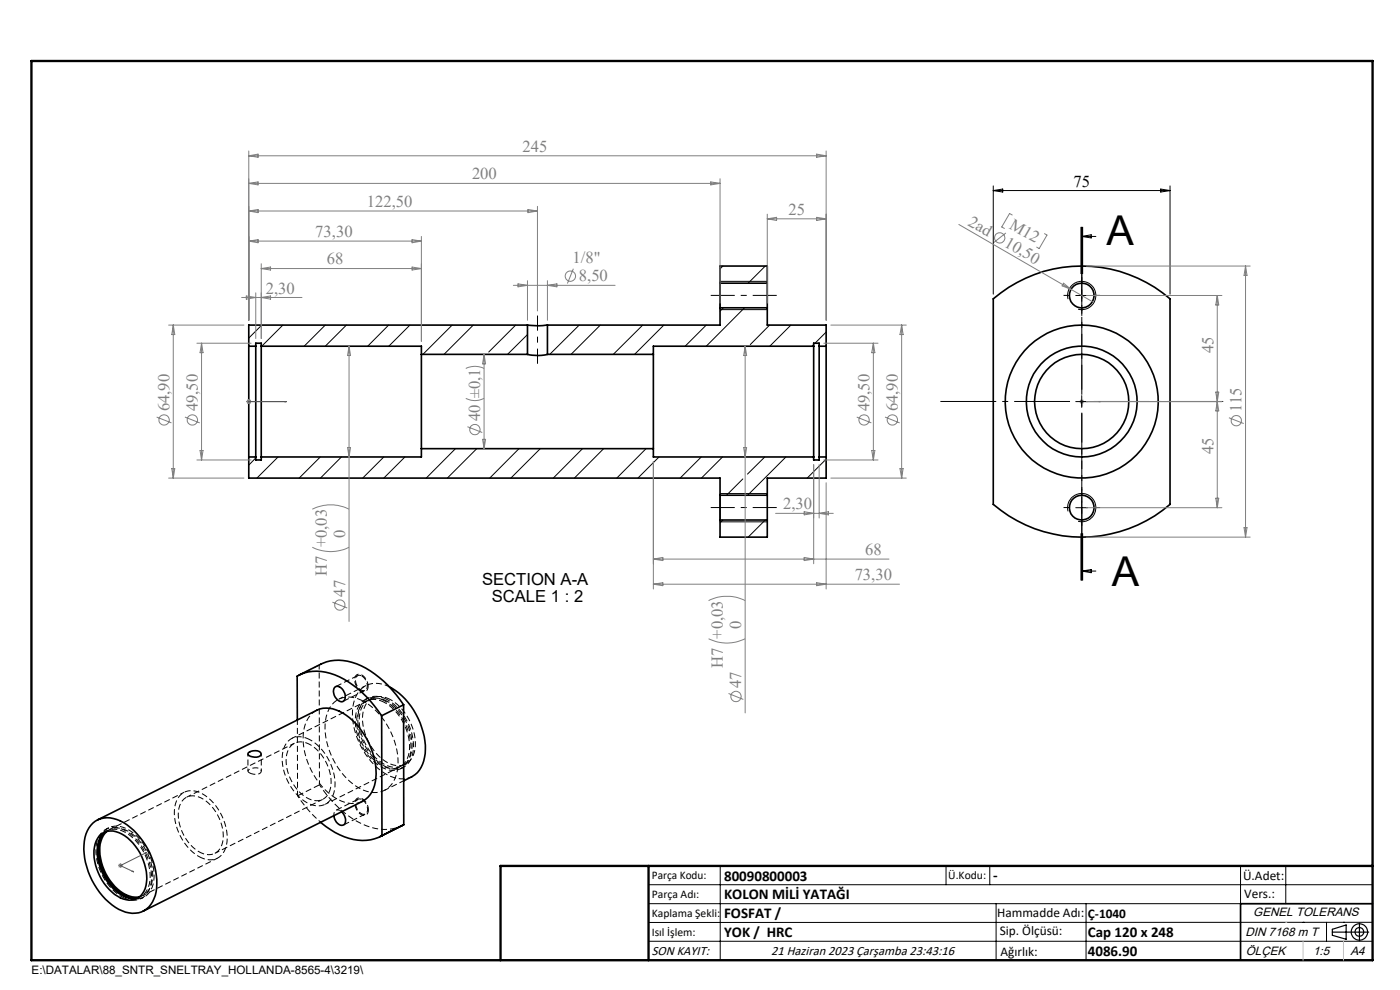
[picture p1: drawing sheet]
<svg xmlns="http://www.w3.org/2000/svg" width="297mm" height="210mm" viewBox="0 0 297 210" stroke-linecap="round" stroke-linejoin="round" font-family="sans-serif">
<g fill="none" stroke="#000" stroke-width=".35">
<path d="M52.8 73.4v23.5M52.8 73.4h1.5M54.3 73.4v23.5M54.3 73.4v-.6h1.1v.6M55.4 73.4v23.5M55.4 73.4h34v1.8M89.4 75.2v20M89.4 75.2h22.5M111.9 75.2a10.1 10.1 0 0 0 4.2 0M111.9 69l2.1 .1 2.1-.1M111.9 69v6.2M111.9 69h-59.1v4.4"/>
<path d="M116.1 75.2h22.5M116.1 69v6.2M138.6 75.2v20M152.8 60.1v5.2M152.8 65.3v3.7h-36.7M152.8 60.1h10M152.8 65.3h10M152.8 60.1v-3.7h10v3.7M162.8 60.1v5.2M162.8 65.3v3.7h12.5v4.4M172.6 73.4v23.5M172.6 73.4h-34v1.8"/>
<path d="M172.6 73.4v-.6h1.2v.6M173.8 73.4v23.5M173.8 73.4h1.5M175.3 73.4v23.5M210.7 63.4a28.8 28.8 0 0 1 37.5 0v43.6a28.8 28.8 0 0 1-37.5 0zM52.8 96.9v4.5h100v3.6M52.8 96.9h1.5M54.3 96.9v.7h1.1v-.7M89.4 95.2h49.2M89.4 95.2v1.7h-34M138.6 95.2v1.7h34M172.6 96.9v.7h1.2v-.7"/>
<path d="M173.8 96.9h1.5M175.3 96.9v4.5h-12.5v3.6M152.8 105v5.3M152.8 110.3v3.6h10v-3.6M152.8 105h10M152.8 110.3h10M162.8 105v5.3M52.7 159.7a2 2 0 0 1 2.7 .1 1.25 1.25 0 0 1-1.8 .7 .9 .9 0 0 1-1-.6zM63.5 143.2l4.6-2.3a10.6 10.6 0 0 1 10.5 1.4 24.3 24.3 0 0 1 7 7.2M71 145.8a1.35 1.35 0 0 1 2 1 1.26 1.26 0 0 1-.6 2.1 2.21 2.21 0 0 1-1.4-3.1zM81 151.8a21.2 21.2 0 0 0-10.9-9 8.7 8.7 0 0 0-7.1 .6l.1 9.3M81 151.8v25.5"/>
<path d="M82.6 145.7a15.4 15.4 0 0 1 7.5 14.9 6 6 0 0 1-4.4 5M85.6 149.5l-4.6 2.3M85.6 149.5l.1 25.4M19.7 174.6a5.4 5.4 0 0 1 6.5-.1 15.5 15.5 0 0 1 6.9 14.7 5.3 5.3 0 0 1-3.7 4.4 8.2 8.2 0 0 1-7-2.9 15.4 15.4 0 0 1-4.4-13 6.1 6.1 0 0 1 1.7-3.1zM20.7 173.9l46.5-23.2a6.1 6.1 0 0 1 6.2 1 15.6 15.6 0 0 1 6.2 14.2 5.4 5.4 0 0 1-2.7 4.1l-46.5 23.3M21 177.4a4 4 0 0 1 5.4-.1 11.2 11.2 0 0 1 4.6 10.5 3.6 3.6 0 0 1-5.5 2.7 11 11 0 0 1-5.3-11.5zM21.3 177.7a10.8 10.8 0 0 0 3 10.7l1.8 1.5 1.7 .7M22.4 176.5a5.7 5.7 0 0 0-1.6 5.9 10.9 10.9 0 0 0 6 8 3.9 3.9 0 0 0 2.6 0M22.7 176.3a5.9 5.9 0 0 0-1.4 5.8 10.7 10.7 0 0 0 6.1 8 3.7 3.7 0 0 0 2.2 .1M68 174.4a13.4 13.4 0 0 0 10.6 3.7l2.4-.8M72.5 172.2a2.19 2.19 0 0 1 .5 2.7 1.55 1.55 0 0 1-2-1.2l-.2-.7M85.7 174.9l-5.1 2.6"/>
<path d="M85.7 174.9l-4.7 2.4M291.2 191.7h-28v12"/>
<circle cx="229.5" cy="62.7" r="2.62"/>
<circle cx="229.5" cy="85.2" r="11.8"/>
<circle cx="229.5" cy="85.2" r="10"/>
<circle cx="229.5" cy="85.2" r="16.2"/>
<circle cx="229.5" cy="107.7" r="2.63"/>
</g>
<path d="M67.7 141.1l.4-.3M78.1 148.1l-.5 .2M82.5 145.6l.1 .1M23.1 175.6l-.5 .3M72.1 171.9l.4 .3M76.9 170a6.3 6.3 0 0 1-6.6-1.3 15.5 15.5 0 0 1-5.8-14.3 5.4 5.4 0 0 1 2.7-3.8M85 163.1l.5-.3M29.9 190.6l.6-.3" fill="none" stroke="#000" stroke-width=".21" stroke-dasharray="1.3 .6" stroke-linecap="butt"/>
<path d="M22.4 176.4a4.5 4.5 0 0 1 5.4 1 11.2 11.2 0 0 1 3.9 10.1 3.8 3.8 0 0 1-2.3 2.9" fill="none" stroke="#000" stroke-width=".21" stroke-dasharray="1.3 .6" stroke-dashoffset=".6" stroke-linecap="butt"/>
<path d="M65.5 157.8a3.1 3.1 0 0 0-4.8 2.9 9.3 9.3 0 0 0 5.4 9 3.1 3.1 0 0 0 4.1-3.2 9.5 9.5 0 0 0-4.7-8.7M70.8 173a.9 .9 0 0 1 .3-1 .9 .9 0 0 1 1-.1M85.3 175.1a9.9 9.9 0 0 1-9.5-.9 23.6 23.6 0 0 1-8-7.7M27.8 190.5a3.8 3.8 0 0 0 4.8-3.6 11.8 11.8 0 0 0-5.8-11.2 3.7 3.7 0 0 0-5.5 1.9M42.6 180.9a9.2 9.2 0 0 1-4.5-10 2.99 2.99 0 0 1 4.5-1.7 9.2 9.2 0 0 1 4.5 10 2.99 2.99 0 0 1-4.5 1.7" fill="none" stroke="#000" stroke-width=".21" stroke-dasharray="1.3 .6" stroke-dashoffset=".5" stroke-linecap="butt"/>
<path d="M67.7 141.1l.1 25.4M76.7 148.5a15.3 15.3 0 0 1 7.6 15 4.9 4.9 0 0 1-7.2 4.1 15.1 15.1 0 0 1-7.9-15.6 4.9 4.9 0 0 1 7.5-3.5M81.3 148.5a11.6 11.6 0 0 1 5.7 11.8 3.7 3.7 0 0 1-5.7 2.6 11.6 11.6 0 0 1-5.7-11.8 3.7 3.7 0 0 1 5.7-2.6M81.8 148.2a11.6 11.6 0 0 1 5.7 11.8 3.7 3.7 0 0 1-5.7 2.6 11.6 11.6 0 0 1-5.7-11.8 3.7 3.7 0 0 1 5.7-2.6M22.7 176.3a4 4 0 0 1 5 .3 11.2 11.2 0 0 1 4.5 10.6 3.6 3.6 0 0 1-2.6 3M87.4 164.8a6.3 6.3 0 0 1-6.7-1.4 15.5 15.5 0 0 1-5.7-14.3 4.9 4.9 0 0 1 7.5-3.5M26.3 190.4a3.8 3.8 0 0 0 5.8-3.3 11.8 11.8 0 0 0-5.9-11.1 3.8 3.8 0 0 0-5.8 3.3 11.8 11.8 0 0 0 5.9 11.1" fill="none" stroke="#000" stroke-width=".21" stroke-dasharray="1.3 .6" stroke-dashoffset=".3" stroke-linecap="butt"/>
<g fill="none" stroke="#000" stroke-width=".21" stroke-dasharray="1.3 .6" stroke-dashoffset=".4" stroke-linecap="butt">
<path d="M65.5 156.8a11 11 0 0 1 5.3 11.4 3.6 3.6 0 0 1-5.6 2.1 11.1 11.1 0 0 1-5.2-10.9 3.6 3.6 0 0 1 5.5-2.6M77.8 148.7l-15.8 7.9M79 148.1l-.7 .3M81.3 148.8a3.6 3.6 0 0 0-5.5 2.7 11 11 0 0 0 5.8 11.2 3.6 3.6 0 0 0 5.2-3.1 11.1 11.1 0 0 0-5.5-10.8M81.8 148.6a3.6 3.6 0 0 0-5.4 2.6 11 11 0 0 0 5.7 11.2 3.6 3.6 0 0 0 5.2-3.1 11.1 11.1 0 0 0-5.5-10.7M82.5 148.2a11 11 0 0 1 5.4 11.4 3.6 3.6 0 0 1-5.7 2.2 11.1 11.1 0 0 1-5.1-11 3.6 3.6 0 0 1 5.4-2.6M22.7 176.2l-.7 .4M39.1 168l-15.8 8M69 170.6l15.8-7.9M85.3 162.4l.7-.3M29.1 190.6l.7-.4M30.3 190l15.8-7.9"/>
<path d="M42.6 181.9a3.6 3.6 0 0 0 5.4-2.6 11 11 0 0 0-5.7-11.2 3.6 3.6 0 0 0-5.2 3 11.1 11.1 0 0 0 5.5 10.8"/>
</g>
<path d="M53 164l-.4-.4a1.75 1.75 0 0 1 2.3-.6l.5 .4a.69 .69 0 0 1-.7 .8h-.9l-.8-.2" fill="none" stroke="#000" stroke-width=".21" stroke-dasharray="1.3 .6" stroke-dashoffset=".1" stroke-linecap="butt"/>
<path d="M52.6 159.9v3.7M55.4 163.6v-3.7M68 174.4l-2.5-2.4-2.4-3.2" fill="none" stroke="#000" stroke-width=".21" stroke-dasharray="1.3 .6" stroke-dashoffset=".7" stroke-linecap="butt"/>
<path d="M62.5 157.6l-22.9 11.5M63.1 152.7v16.1M77.7 145.4l-5.8 2.9M78.1 145.5a2.53 2.53 0 0 0-2.1-2.5 1.55 1.55 0 0 0-.4 2.4 1.54 1.54 0 0 0 2.2 1.1l.3-1M78.2 171.8a2.53 2.53 0 0 0-2.1-2.6 1.55 1.55 0 0 0-.5 2.5 1.55 1.55 0 0 0 2.3 1l.3-.9M81.5 167.7l4.2-2.1M45.6 181l22.9-11.4" fill="none" stroke="#000" stroke-width=".21" stroke-dasharray="1.3 .6" stroke-dashoffset=".2" stroke-linecap="butt"/>
<path d="M67.7 141.1l-4.6 2.3M72.8 148.8l4.7-2.4M75.9 143.3l-4.7 2.3M76.7 143.3a2.16 2.16 0 0 1 .9 3.1 1.52 1.52 0 0 1-2-1.3l-.1-.4a.96 .96 0 0 1 0-1.1 .96 .96 0 0 1 1.2-.3M63.1 168.8l4.7-2.3M72.9 175l4.6-2.3M75.9 169.5l-4.6 2.4M76.7 169.6a2.16 2.16 0 0 1 .9 3 1.52 1.52 0 0 1-2-1.2l-.1-.4a.96 .96 0 0 1 .1-1.2 .96 .96 0 0 1 1.1-.2" fill="none" stroke="#000" stroke-width=".21" stroke-dasharray="1.3 .6" stroke-dashoffset="-.1" stroke-linecap="butt"/>
<g fill="none" stroke="#000" stroke-width=".21">
<path d="M210.7 39.4v23M248.2 39.4v23M152.8 59.7h10M153.4 56.4l-.6 .6M162.3 56.4l-3.6 3.7M210.7 40.4h37.5M210.7 40.4l2-.3v.6zM229.3 48.1v10M229.5 50.2h3M229.5 50.2l2-.4v.7zM229.5 48.1v10M229.7 48.1v10"/>
<path d="M246.2 40.1l2 .3-2 .3zM55.5 69l-2.7 2.7M60 69l-4.5 4.4M69 69l-4.5 4.4M73.5 69l-4.5 4.4M82.4 69l-4.4 4.4M87 69l-4.5 4.4M95.9 69l-6.2 6.2M100.4 69l-6.2 6.2M109.4 69l-5.7 5.7M111.9 71l-4.2 4.2M122.9 69l-6.3 6.2"/>
<path d="M127.4 69l-6.3 6.2M136.3 69l-6.2 6.2M140.8 69l-6.2 6.2M149.8 69l-4.5 4.4M152.8 65.7h10M153.5 65.3l-.7 .7M157.9 65.3l-8.1 8.1M163.3 69l-4.1 4.1M167.8 69l-4.5 4.4M172.6 73.1l-.3 .3M175.3 70.4l-2.4 2.4M226.6 63.5a2.99 2.99 0 0 1 2.6-3.8 2.99 2.99 0 0 1 3.3 3.2 2.99 2.99 0 0 1-3.8 2.7"/>
<path d="M228.2 62.7h2.5M229.5 61.4v2.5M54.3 97.1l-1.5 1.6M59 96.9l-4.5 4.5M67.9 96.9l-4.4 4.5M72.4 96.9l-4.4 4.5M81.4 96.9l-4.5 4.5M85.9 96.9l-4.5 4.5M96.6 95.2l-6.2 6.2M101.1 95.2l-6.2 6.2M110.1 95.2l-6.2 6.2M114.6 95.2l-6.2 6.2"/>
<path d="M123.6 95.2l-6.2 6.2M128.1 95.2l-6.3 6.2M137.1 95.2l-6.3 6.2M139.8 96.9l-4.5 4.5M148.8 96.9l-4.5 4.5M153.3 96.9l-4.5 4.5M162.2 96.9l-3.6 3.7M166.7 96.9l-8.1 8.1M175.3 97.4l-4.1 4M228.2 85.2h2.5M229.5 83.9v2.5M152.8 110.7h10"/>
<path d="M152.8 104.7h10M153.4 110.3l-.6 .6M157.6 101.6l-3.5 3.4M162.3 110.3l-3.6 3.6M226.6 108.5a3 3 0 0 1 2.6-3.8 3 3 0 0 1 3.3 3.3 3 3 0 0 1-3.8 2.6M228.2 107.7h2.5M229.3 113.1v10M229.5 106.4v2.5M229.5 113.1v10M229.7 113.1v10zM229.5 121.1l2-.3v.7zM229.5 121.1h3"/>
<path d="M137.6 187.7h153.6M137.6 191.7h153.6M137.6 199.7h153.6M152.8 183.7v20M200.7 183.7v4M210 183.7v4M211.3 191.7v12M230.4 191.7v12M263.2 183.7v20M272.8 183.7v8M276.4 195.6h.1M281.4 195.6v4.1"/>
<path d="M285 195.6h.1M291.2 195.6l-153.6 .1"/>
</g>
<g fill="none" stroke="#808080" stroke-width=".21">
<path d="M52.8 32v35.9M52.8 33h122.5M52.8 33l2-.3v.7zM52.8 38.9l2-.3v.6zM52.8 38.9h100M150.8 38.6l2 .3-2 .3zM152.8 37.9v26.4M173.2 32.7l2.1 .3-2.1 .4zM175.3 32v35.9M52.8 44.8l2-.4v.7zM52.8 51.1l2-.3v.7zM52.8 51.1h36.6"/>
<path d="M52.8 44.8h61.2M55.4 55.9v15.9M55.4 57l2-.4v.7zM55.4 57h34M87.4 50.8l2 .3-2 .4zM87.4 56.6l2 .4-2 .3zM89.4 50.2v22.2M111.9 59.5v8.4M112 44.4l2 .4-2 .3zM114 43.8v22.2M116.1 59.5v8.4M121.6 57l-1.2 3.1"/>
<path d="M162.8 45.4v18.9M162.8 46.4h12.5M162.8 46.4l1.9-.3v.7zM173.2 46.1l2.1 .3-2.1 .4zM203.4 47.6l23.8 13.8M213.4 49.4l-2.7 2.1M214.7 45.6l-.5-.3-1.7 2.8 .6 .4M221.6 49.6l.5 .3-1.6 2.8-.6-.3M230.5 56.4h34.7M264.2 56.4v57.5M264.2 56.4l.3 2h-.6zM35.8 69h16"/>
<path d="M36.8 69l.3 2h-.7zM36.8 69v32.4M41.8 72.8h11.5M42.8 72.8v24.8M42.8 72.8l.3 2h-.7zM51.3 63.1h12.8M52.2 62.8l2.1 .3-2.1 .4zM54.3 62.1v9.7M55.4 63.1l2-.3v.7zM74 73.4l.4 2h-.7zM74 73.4v58.4M98.8 78.2a4.3 4.3 0 0 1 3.9 0"/>
<path d="M102.7 75.2v20M102.7 75.2l.3 2h-.6zM108.9 60.5h21.6M109.9 60.2l2 .3-2 .3zM116.1 60.5l2-.3v.6zM158.1 73.4v77.8M158.1 73.4l.3 2h-.6zM174.8 72.8h11.5M176.2 69h16.1M185.3 72.8l.3 2h-.7zM185.3 72.8v24.8M191.3 69v32.4"/>
<path d="M191.3 69l.3 2h-.7zM225.6 60.1l1.6 1.3-1.9-.8zM227.2 61.4l4.5 2.6M230.5 62.7h28.7M258.2 62.7v45M258.2 62.7l.4 2h-.7zM33.2 88.5l3.2 1.2M36.4 99.4h.7l-.3 2zM39.2 88.5l3.2 1.2M41.8 97.6h11.5M42.4 95.6h.7l-.3 2zM52.2 85.2h1.1"/>
<path d="M52.4 84.8l.7 .7M52.8 84.7v1M53.1 84.8l-.7 .7M73.7 94.9h.7l-.4 2zM98.8 84.5a4.3 4.3 0 0 0 3.9 0M99.2 90.5l3.1 1.2M102.4 93.2h.6l-.3 2zM138.6 97.9v27M157.8 94.9h.6l-.3 2zM172.6 98.6v21M173.8 98.6v11.3M174.8 97.6h11.5"/>
<path d="M181.8 88.5l3.1 1.2M184.9 95.6h.7l-.3 2zM187.7 88.5l3.2 1.2M190.9 99.4h.7l-.3 2zM229 85.2h1M229.1 84.8l.7 .7M229.5 84.7v1M229.8 84.8l-.7 .7M230.5 85.2h28.7M257.9 83.2h.7l-.4 2zM258.2 85.2l.4 2h-.7zM260.7 88.6l3.1 1.2"/>
<path d="M35.8 101.4h16M66.3 116.1a8.7 8.7 0 0 0 7.7 0M66.3 108a8.7 8.7 0 0 1 7.7 0M138.6 118.6h50M138.6 118.6l2-.4v.7zM164.5 108.9h12.3M170.6 118.2l2 .4-2 .3zM170.6 108.5l2 .4-2 .3zM173.8 108.9l2-.4v.7zM175.3 102.4v22.5M176.2 101.4h16.1M230.5 113.9h34.7"/>
<path d="M230.5 107.7h28.7M257.9 105.7h.7l-.4 2zM263.9 111.9h.6l-.3 2zM70.5 127.7l3.2 1.3M138.6 123.9l2-.3v.6zM138.6 123.9h52.2M150.3 135.5a8.6 8.6 0 0 0 7.8 0M150.3 127.4a8.6 8.6 0 0 1 7.8 0M173.2 123.6l2.1 .3-2.1 .3zM154.6 147.1l3.1 1.3M25 183.6h1M25.2 183.3l.7 .7"/>
<path d="M25.5 183.1v1M25.9 183.3l-.7 .7"/>
<circle cx="121" cy="58.6" r="1.09"/>
<circle cx="212.1" cy="50.5" r="1.09"/>
<circle cx="34.8" cy="89.1" r="1.1"/>
<circle cx="40.8" cy="89.1" r="1.1"/>
<circle cx="100.7" cy="91.1" r="1.1"/>
<circle cx="183.3" cy="89.1" r="1.09"/>
<circle cx="189.3" cy="89.1" r="1.1"/>
<circle cx="262.3" cy="89.2" r="1.09"/>
<circle cx="72.1" cy="128.3" r="1.1"/>
<circle cx="156.1" cy="147.7" r="1.09"/>
</g>
<g fill="none" stroke="#000" stroke-width=".25">
<path d="M152.8 59.7v6M152.8 104.7v6M282.6 197.7h7.8M282.6 197.1l3-.9v3l-3-.8zM288.4 195.8v3.8M106.2 203.7h185"/>
<circle cx="288.4" cy="197.7" r="1.74"/>
<circle cx="288.4" cy="197.7" r=".93"/>
</g>
<path d="M52.7 85.2h.1zM52.8 85.2h7.9M52.8 85.2h.1M60.7 85.2h-.3h.3M229.4 85.2h.2zM229.5 85.2h.1M229.5 85.2h4M233.5 85.2h-.4h.4M28 184.8h.2l.2 .2zM30.8 180.9l.3-.1-.2 .2zM31.1 180.8l-5.6 2.8 2.9 1.4" fill="none" stroke="#00f" stroke-width=".21"/>
<path d="M227 85.2h-27.5M229.5 82.7v-27.5M229.5 87.7v27.5M232 85.2h27.5" fill="none" stroke="#000" stroke-width=".21" stroke-dasharray="15.2 1.3 1.3 1.3" stroke-dashoffset="3.4" stroke-linecap="butt"/>
<path d="M227 62.7h-1.4M229.5 60.2v-1.4M229.5 65.2v1.3M232 62.7h1.4M227 107.7h-1.4M229.5 105.2v-1.4M229.5 110.2v1.3M232 107.7h1.4" fill="none" stroke="#000" stroke-width=".21" stroke-dasharray="15.2 1.3 1.3 1.3" stroke-linecap="butt"/>
<path d="M114 77.2v-10.3" fill="none" stroke="#000" stroke-width=".21" stroke-dasharray="15.2 1.3 1.3 1.3" stroke-dashoffset="12" stroke-linecap="butt"/>
<path d="M164.8 62.7h-14M164.8 107.7h-14" fill="none" stroke="#000" stroke-width=".21" stroke-dasharray="15.2 1.3 1.3 1.3" stroke-dashoffset="10.1" stroke-linecap="butt"/>
<path d="M229.5 48.1v75" fill="none" stroke="#000" stroke-width=".21" stroke-dasharray="6.3 1.3 1.3 1.3" stroke-dashoffset="1.2" stroke-linecap="butt"/>
<path d="M6.7 12.9h284.5v190.8h-284.5zM137.6 183.7v20M291.2 183.7h-185v20" fill="none" stroke="#000" stroke-width=".5"/>
<path d="M276.4 199.7v4M285 199.7v4" fill="none" stroke="#c0c0c0" stroke-width=".21"/>
<path d="M272.8 195.6h.1" fill="none" stroke="#c0c0c0" stroke-width=".25"/>
<g fill="#00f">
<path d="M233.1 85.2h.4zM229.4 85.2h.2z"/>
<path d="M28 184.8h.2l.2 .2zM30.8 180.9l.3-.1-.2 .2zM52.7 85.2h.1zM60.4 85.2h.3zM52.7 85.2h.1zM60.4 85.2h.3z"/>
</g>
<g font-size="8.7">
<text x="234.7" y="51.9">A</text>
<text x="235.8" y="124.2">A</text>
</g>
<g font-size="3.5" fill="#808080">
<text x="110.9" y="32.2">245</text>
<text x="100.1" y="38">200</text>
<text x="77.8" y="43.9">122,50</text>
<text x="167.3" y="45.6">25</text>
<text x="205.2" y="47.7" transform="rotate(30 205.2 47.7)">2ad</text>
<text x="66.9" y="50.3">73,30</text>
<text x="212.9" y="52.2" transform="rotate(30 212.9 52.2)">10,50</text>
<text x="213.9" y="48.3" transform="rotate(30 213.9 48.3)">M12</text>
<text x="69.4" y="56.1">68</text>
<text x="121.5" y="55.8">1/8&quot;</text>
<text x="122.8" y="59.7">8,50</text>
<text x="56.4" y="62.3">2,30</text>
<text x="257.4" y="75" transform="rotate(-90 257.4 75)">45</text>
<text x="35.9" y="87.3" transform="rotate(-90 35.9 87.3)">64,90</text>
<text x="41.9" y="87.3" transform="rotate(-90 41.9 87.3)">49,50</text>
<text x="101.9" y="89.3" transform="rotate(-90 101.9 89.3)">40 ±0,1</text>
<text x="184.4" y="87.3" transform="rotate(-90 184.4 87.3)">49,50</text>
<text x="190.4" y="87.3" transform="rotate(-90 190.4 87.3)">64,90</text>
<text x="263.4" y="87.4" transform="rotate(-90 263.4 87.4)">115</text>
<text x="257.4" y="96.3" transform="rotate(-90 257.4 96.3)">45</text>
<text x="166.1" y="108">2,30</text>
<text x="73.2" y="114.1" transform="rotate(-90 73.2 114.1)">0</text>
<text x="183.5" y="117.7">68</text>
<text x="69.3" y="122.2" transform="rotate(-90 69.3 122.2)">H7 +0,03</text>
<text x="181.3" y="123.1">73,30</text>
<text x="73.2" y="126.5" transform="rotate(-90 73.2 126.5)">47</text>
<text x="157.3" y="133.5" transform="rotate(-90 157.3 133.5)">0</text>
<text x="153.4" y="141.6" transform="rotate(-90 153.4 141.6)">H7 +0,03</text>
<text x="157.3" y="145.9" transform="rotate(-90 157.3 145.9)">47</text>
</g>
<g font-size="3.5">
<text x="227.8" y="39.6">75</text>
<text x="102.3" y="124.2">SECTION A-A</text>
<text x="104.3" y="127.7">SCALE 1 : 2</text>
</g>
<g font-size="3.2">
<text x="153.6" y="186.8">80090800003</text>
<text x="153.6" y="190.8">KOLON MİLİ YATAĞI</text>
<text x="210.7" y="186.6">-</text>
<text x="153.6" y="194.8">FOSFAT /</text>
<text x="153.6" y="198.8">YOK / HRC</text>
<text x="230.8" y="198.7">Cap 120 x 248</text>
<text x="230.8" y="202.8">4086.90</text>
</g>
<g font-size="2.8">
<text x="263.7" y="186.7">Ü.Adet:</text>
<text x="263.9" y="190.5">Vers.:</text>
<text x="211.5" y="194.5">Hammadde Adı:</text>
<text x="230.8" y="194.7">Ç-1040</text>
<text x="138.3" y="202.6">SON KAYIT:</text>
<text x="163.6" y="202.6">21 Haziran 2023 Çarşamba 23:43:16</text>
<text x="212.1" y="198.4">Sip. Ölçüsü:</text>
<text x="212.2" y="202.7">Ağırlık:</text>
</g>
<g font-size="2.6">
<text x="265.9" y="194.4">GENEL TOLERANS</text>
<text x="264.2" y="198.5">DIN 7168 m T</text>
<text x="264.3" y="202.6">ÖLÇEK</text>
<text x="278.5" y="202.6">1:5</text>
<text x="286.5" y="202.6">A4</text>
</g>
<g font-size="2.5">
<text x="138.3" y="186.4">Parça Kodu:</text>
<text x="138.3" y="190.5">Parça Adı:</text>
<text x="201.2" y="186.5">Ü.Kodu:</text>
<text x="138.3" y="194.5">Kaplama Şekli:</text>
<text x="138.3" y="198.6">Isıl İşlem:</text>
<text x="6.7" y="206.7">E:\DATALAR\88_SNTR_SNELTRAY_HOLLANDA-8565-4\3219\</text>
</g>
</svg>
